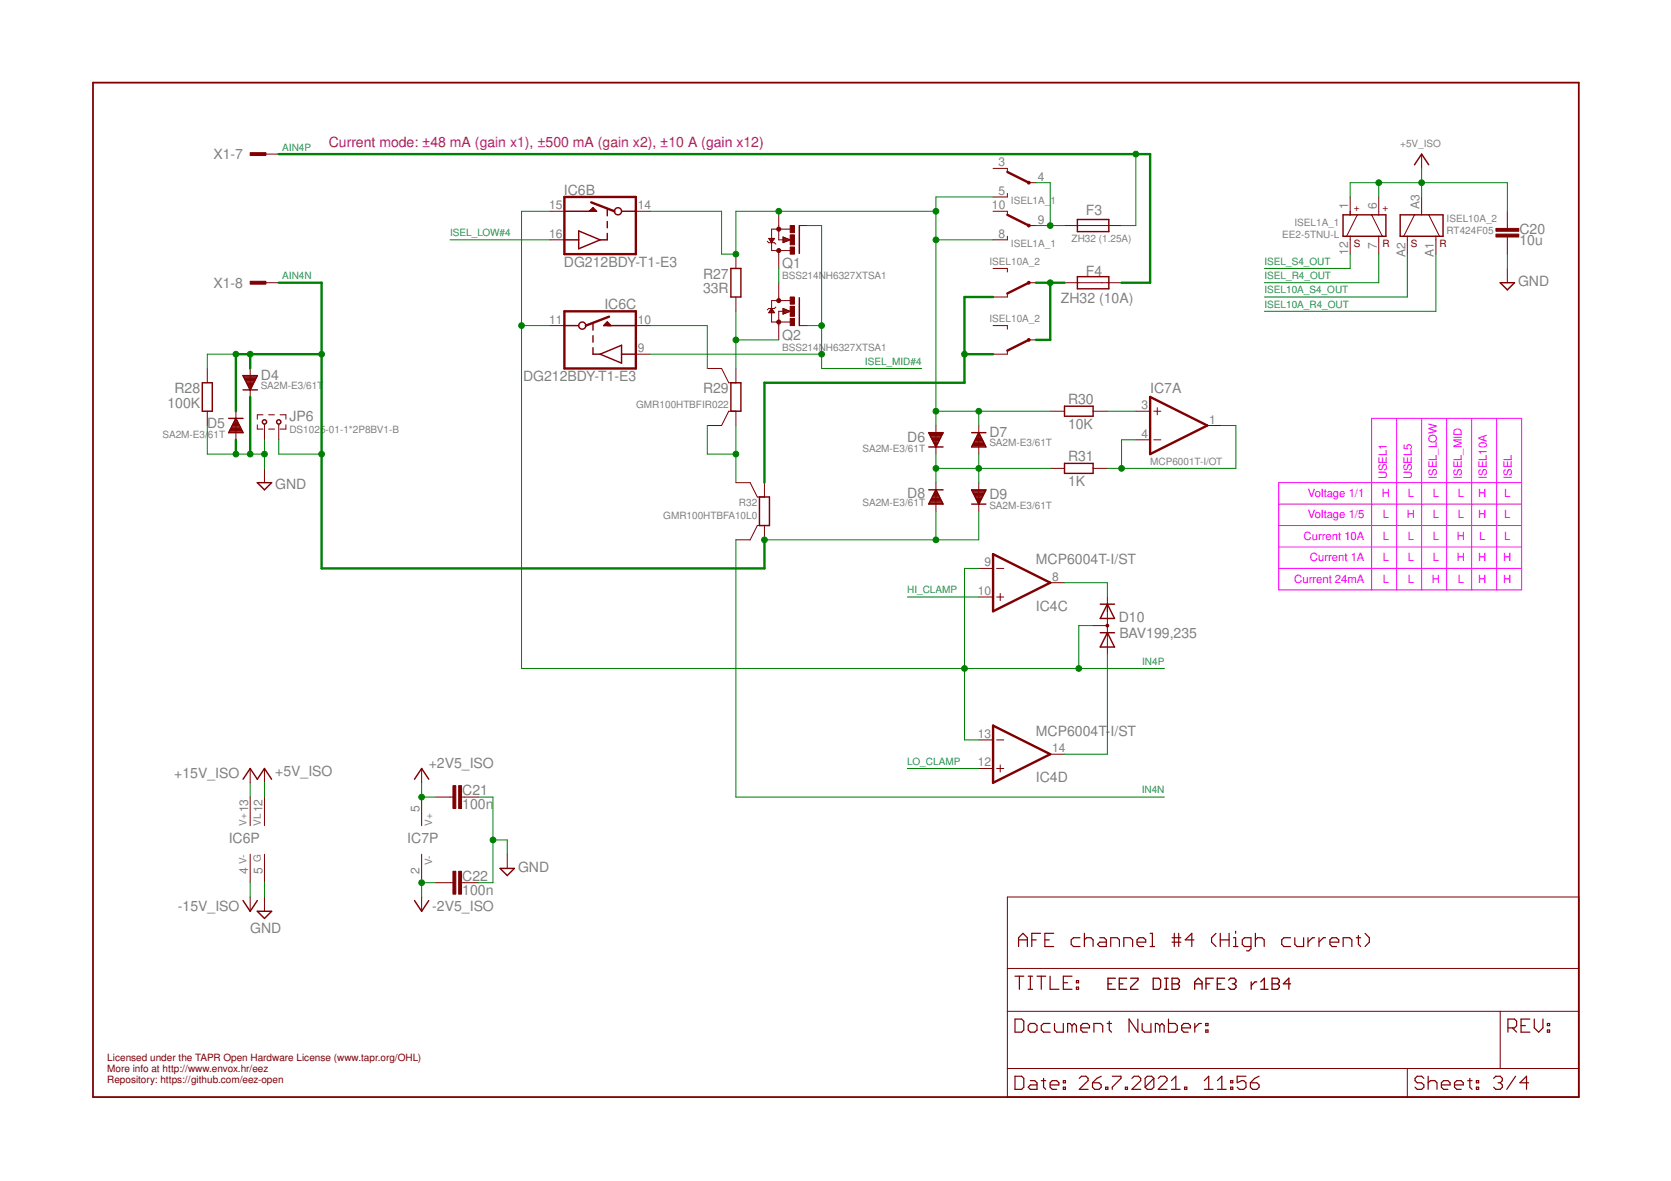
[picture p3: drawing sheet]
<svg xmlns="http://www.w3.org/2000/svg" width="297mm" height="210mm" viewBox="0 0 297 210" stroke-linecap="round" stroke-linejoin="round" font-family="sans-serif">
<g fill="none" stroke="#800000" stroke-width=".21">
<path d="M180.4 173.5h1.6M181.1 168.2v-1.5l.7-.8 .8 .8v1.5M181.1 167h1.5M181.2 173.5v2.3M182.8 173.5h.8M182.8 175.8h.8M183.2 173.5v2.3M183.4 167h.8M184.3 173.5h1.6M185 165.9h-1.6v2.3M185.1 173.5v2.3M185.7 167h.8"/>
<path d="M186.7 173.5v2.3h1.5M187.3 165.9h-1.6v2.3h1.6M189 174.7h.8M190.6 173.5h-1.6v2.3h1.6M191.3 175.5h.4v.3h-.4zM191.3 174.3h.4v.4h-.4zM192 166.7h-1.2l-.4 .3v.8l.4 .4h1.2M192.8 167l.3-.3h.8l.4 .3v1.2M192.8 165.9v2.3M195.5 166.7h.8l.4 .3v1.2h-1.2l-.4-.4 .4-.4h1.2M197.4 168.2v-1.5h1.2l.4 .3v1.2M199.8 168.2v-1.5h1.1l.4 .3v1.2"/>
<path d="M202.1 167.4h1.6v-.4l-.4-.3h-.8l-.4 .3v.8l.4 .4h.8M204.4 165.9h.5v2.3M204.4 168.2h.8M208.3 166.7h1.6M208.3 167.4h1.6M208.7 165.9v2.3M209.5 165.9v2.3M212.2 167h-1.5l1.2-1.1v2.3M216.2 165.9l-.8 .8v.7l.8 .8M216.9 167h1.6M216.9 165.9v2.3M218.5 165.9v2.3"/>
<path d="M219.3 168.2h.7M219.3 166.7h.3v1.5M219.6 165.5v.4M222.4 168.2h-1.2l-.4-.4v-.8l.4-.3h1.2v1.9l-.4 .4h-.4M223.2 167l.3-.3h.8l.4 .3v1.2M223.2 165.9v2.3M229.4 166.7h-1.2l-.4 .3v.8l.4 .4h1.2M230.2 166.7v1.1l.4 .4h1.1v-1.5M232.5 166.7v1.5M233.7 166.7h-.4l-.8 .7M234.5 166.7v1.5M235.6 166.7h-.4l-.7 .7"/>
<path d="M236.4 167.4h1.6v-.4l-.4-.3h-.8l-.4 .3v.8l.4 .4h.8M238.8 168.2v-1.5h1.1l.4 .3v1.2M241.1 166.7h.8M241.5 166.3v1.5l.4 .4M242.7 165.9l.7 .8v.7l-.7 .8M180.4 181.1h1.2l.4 .4v1.6l-.4 .4h-1.2zM180.4 191.3h1.2l.4 .4v1.5l-.4 .4h-1.2zM182.8 182.3l.4-.4h.7l.4 .4v.8l-.4 .4h-.7l-.4-.4zM183.2 192.1h.7l.4 .3v1.2h-1.1l-.4-.4 .4-.4h1.1M185.1 192.1h.8M185.5 191.7v1.5l.4 .4M186.7 192.8h1.5v-.4l-.4-.3h-.8l-.3 .3v.8l.3 .4h.8"/>
<path d="M186.7 181.9h-1.2l-.4 .4v.8l.4 .4h1.2M187.5 181.9v1.2l.3 .4h1.2v-1.6M189 193.2h.4v.4h-.4zM189 192.1h.4v.3h-.4zM190.6 182.3l-.4-.4h-.4v1.6M190.6 182.3l.4-.4 .3 .4v1.2M190.6 182.3v1.2M191.9 191.7l.4-.4h.7l.4 .4v.4l-1.5 1.5h1.5M192.1 182.7h1.6v-.4l-.4-.4h-.8l-.4 .4v.8l.4 .4h.8M194.2 192.4h1.2l.3 .4v.4l-.3 .4h-.8l-.4-.4zM194.5 183.5v-1.6h1.1l.4 .4v1.2M195.7 191.3l-.7 .4-.8 .7"/>
<path d="M196.5 193.2h.4v.4h-.4zM196.8 181.9h.8M197.2 181.5v1.6l.4 .4M197.7 191.3h1.6v.4l-1.6 1.5v.4M200 193.2h.4v.4h-.4zM201.2 191.7l.4-.4h.8l.4 .4v.4l-1.6 1.5h1.6M202.3 181.1v2.4l-1.6-2.4v2.4M203 181.9v1.2l.4 .4h1.2v-1.6M205.1 191.7v1.5l-.4 .4h-.8l-.3-.4M205.1 191.7l-.4-.4h-.8l-.3 .4v1.5M205.1 191.7l-1.5 1.5M205.9 191.7l.4-.4h.8l.4 .4v.4l-1.6 1.5h1.6"/>
<path d="M206.2 182.3l-.4-.4h-.4v1.6M206.2 182.3v1.2M206.2 182.3l.3-.4 .4 .4v1.2M207.7 181.1v2.4h1.2l.4-.4v-.8l-.4-.4h-1.2M208.2 193.6h1.6M208.2 192.1l.8-.8v2.3M210.1 182.7h1.5v-.4l-.4-.4h-.8l-.3 .4v.8l.3 .4h.8M210.6 193.2h.4v.4h-.4zM212.4 181.9v1.6M213.6 181.9h-.4l-.8 .8M214.1 193.6h1.5M214.1 192.1l.8-.8v2.3"/>
<path d="M214.3 183.1h.4v.4h-.4zM214.3 181.9h.4v.4h-.4zM216.4 193.6h1.6M216.4 192.1l.8-.8v2.3M218.8 193.2h.3v.4h-.3zM218.8 192.1h.3v.3h-.3zM221.5 191.3h-1.6v1.1l.8-.3h.4l.4 .3v.8l-.4 .4h-.8l-.4-.4M222.3 192.4h1.1l.4 .4v.4l-.4 .4h-.7l-.4-.4zM223.8 191.3l-.8 .4-.7 .7M253.1 191.7l-.4-.4h-.8l-.4 .4v.4l.4 .3h.8l.4 .4v.4l-.4 .4h-.8l-.4-.4M253.9 192.4l.4-.3h.8l.3 .3v1.2M253.9 191.3v2.3"/>
<path d="M256.2 192.8h1.6v-.4l-.4-.3h-.8l-.4 .3v.8l.4 .4h.8M258.6 192.8h1.5v-.4l-.4-.3h-.7l-.4 .3v.8l.4 .4h.7M260.9 192.1h.8M261.3 191.7v1.5l.4 .4M262.4 193.2h.4v.4h-.4zM262.4 192.1h.4v.3h-.4zM265.5 191.7l.4-.4h.8l.4 .4v.4l-.4 .3M266.3 192.4h.4M266.7 192.4l.4 .4v.4l-.4 .4h-.8l-.4-.4M268.1 182.7h1.1l.4-.4v-.8l-.4-.4h-1.1v2.4M268.8 182.7l.8 .8M269.4 191.3l-1.6 2.3"/>
<path d="M270.4 182.3h.8M271.7 192.4h-1.5l1.2-1.1v2.3M271.9 181.1h-1.5v2.4h1.5M272.7 181.1v1.6l.8 .8 .8-.8v-1.6M275.1 183.1h.4v.4h-.4zM275.1 181.9h.4v.4h-.4z"/>
</g>
<path d="M16.5 14.7h264.1v180.3h-264.1z" fill="none" stroke="#800000" stroke-width=".32"/>
<g fill="none" stroke="#800000" stroke-width=".18">
<path d="M47 27.4h2.6M97.8 37.5h2.5M113 37.5h2.6M138.4 37.5v5.1h.9M176.5 29.9h2.6v.7M176.5 37.5h2.6v.7M179.1 34.4v.6h-2.6M182.9 32.5h1.2M240 35v3.2M241.3 38.2l-1.9 3.8M243.8 38.2l1.9 3.8M245.1 35v3.2"/>
<path d="M251.4 38.2l-1.9 3.8M252.7 27.4v2.5M252.7 35v3.2M254 38.2l1.9 3.8M267.9 37.5v3.1M47 50.2h2.6M97.8 42.6h2.5M97.8 57.9h2.5M113 57.9h2.6M130.8 45.2v2.5M130.8 52.8v2.5M136.4 42.9l.3 .2h1l.2 .3"/>
<path d="M136.7 42.4h1l-.5 .7zM136.7 55.6h.9M136.7 55.4h.9M136.8 42.5h.8M136.8 55.3h.7M136.8 42.7h.7M136.9 55.2h.5M136.9 42.8h.5M137 42.9h.3M137 55.1h.3M137.1 43h.1M137.1 54.9h.1"/>
<path d="M137.2 54.8l.5 .8h-1zM137.9 54.6l-.2 .2h-1l-.3 .3M138.4 44.5v3.2M138.4 50.2v3.2M139.2 42.1l1.3 .5-1.3 .5zM139.2 54.8v1M139.2 43h.3M139.2 42.9h.6M139.2 42.8h.9M139.2 42.7h1.2M139.2 42.5h1M139.2 42.4h.7"/>
<path d="M139.2 42.3h.4M139.2 42.2h.1M139.2 54.8l1.3 .5-1.3 .5M139.2 55.8h.1M139.2 55.7h.4M139.2 55.6h.7M139.2 55.4h1M139.2 55.2h.9M139.2 55.1h.6M139.2 54.9h.4M139.2 54.8h.1M140.4 55.3h-2v5.1"/>
<path d="M140.4 53.4h-3.2v3.8h3.3M140.5 40.7h-3.3v3.8h3.2M142.1 40.1h1.4M142.1 57.9h1.4M176.5 47.7h2.6v.6M176.5 57.9h2.6v.6M179.1 42v.6h-2.6M179.1 52.2v.6h-2.6M182.9 50.2h1.2M182.9 40.1h1.2M189.2 50.2h10.2M189.2 40.1h10.2"/>
<path d="M240 42v3.2M245.1 42v3.2M250.2 42v3.2M255.2 42v3.2M267.9 42.1v3.1M267.9 47.7v2.5M36.9 65.5v2.5M36.9 73.1v2.5M41.9 73.1v5.1M44.5 65.5v5M45.7 75.5v.8h1.1M46.8 73.7h-1.1v.8"/>
<path d="M47 75.4v2.8M47.8 73.7h1M47.8 76.3h1M49.6 75.4v2.8M49.8 73.7h1v.8M50.8 75.5v.8h-1M113 62.9h2.6M125.7 75.6h2.6l1.2-2.5h1.3v2.5M125.7 65.5h2.6l1.2 2.5h1.3v-2.5M166.4 75.6v5.1M174 75.6v5.1M179.1 62.3v.6h-2.6"/>
<path d="M182.9 60.4h1.2M186.7 73.1h2.5M194.3 73.1h2.5M201.9 73.1h2.5M201.9 78.2h2.5M205.1 73.1h1.3M205.1 78.2h1.3M205.7 72.5v1.2M214.6 75.6h2.5M47 83.2v2.6M130.8 85.8h2.5l1.3 2.5h1.3v-2.5M130.8 95.9h2.5l1.3-2.5h1.3v2.5"/>
<path d="M166.4 85.8v5.1M174 85.8v5.1M186.7 83.2h2.5M194.3 83.2h2.5M174 106.1h2.5M174 101h2.5M177.2 106.1h1.2M177.2 101h1.2M177.8 105.5v1.2M186.7 103.6h2.5M194.3 111.2h2.5M196.8 106.1v10.2"/>
<path d="M44.5 136.6v2.5M47 136.6v2.5M75 136.6v2.5M174 136.6h2.5M174 131.5h2.5M177.2 136.6h1.2M177.2 131.5h1.2M177.8 136v1.2M186.7 134h2.5M44.5 141.7v5M44.5 151.8v5.1M44.5 159.4v2.6"/>
<path d="M47 141.7v5M47 151.8v5.1M47 159.4v2.6M75 141.7v5M75 151.8v5.1M75 159.4v2.6M77.5 141.7h3M77.5 156.9h3M82 141.7h3.1M82 156.9h3.1M90.2 151.8v2.5M179.1 159.4h101.5v35.6h-101.5z"/>
<path d="M179.1 179.7h101.5M179.1 172.1h101.5M266.7 179.7v10.2M179.1 189.9h101.5M250.2 189.9v5.1"/>
</g>
<g fill="none" stroke="#800000" stroke-width=".23">
<path d="M197 174.9h.6M198.3 173.9h-1.3v1.9h1.3M199 174.9h.6M200.3 173.9h-1.3v1.9h1.3M201 173.9h1.3v.3l-1.3 1.3v.3h1.3M205 173.9h1l.3 .3v1.3l-.3 .3h-1zM207 173.9h.7M207 175.8h.7M207.3 173.9v1.9M208.3 173.9h1l.4 .3v.3l-.4 .4 .4 .3v.3l-.4 .3h-1zM208.3 174.9h1M212.4 174.9h1.3"/>
<path d="M212.4 175.8v-1.3l.6-.6 .7 .6v1.3M214.4 174.9h.6M215.7 173.9h-1.3v1.9M216.4 174.9h.6M217.7 173.9h-1.3v1.9h1.3M218.4 174.2l.3-.3h.7l.3 .3v.3l-.3 .4M219.1 174.9h.3M219.4 174.9l.3 .3v.3l-.3 .3h-.7l-.3-.3M222.4 174.5v1.3M223.4 174.5h-.3l-.7 .7M224.1 175.8h1.3M224.1 174.5l.6-.6v1.9"/>
<path d="M226.1 173.9h1l.3 .3v.3l-.3 .4 .3 .3v.3l-.3 .3h-1zM226.1 174.9h1M229.4 174.9h-1.3l1-1v1.9"/>
</g>
<g fill="#800000" stroke="#800000" stroke-width=".18">
<path d="M44.5 27.1h2.8v.5h-2.8z"/>
<path d="M44.5 50h2.8v.5h-2.8z"/>
<path d="M80.5 139.6h.5v4.1h-.5z"/>
<path d="M81.5 139.6h.5v4.1h-.5z"/>
<path d="M80.5 154.9h.5v4h-.5z"/>
<path d="M81.5 154.9h.5v4h-.5z"/>
<path d="M140.5 40.1h.7v1.3h-.7z"/>
<path d="M140.5 43.9h.7v1.3h-.7z"/>
<path d="M140.5 41.7h.7v1.8h-.7z"/>
<path d="M140.5 56.6h.7v1.3h-.7z"/>
<path d="M140.5 52.8h.7v1.3h-.7z"/>
<path d="M140.5 54.4h.7v1.8h-.7z"/>
<path d="M265.9 41.6h4.1v.5h-4.1z"/>
<path d="M265.9 40.6h4.1v.5h-4.1z"/>
</g>
<g fill="none" stroke="#800000" stroke-width=".25">
<path d="M100.3 37.5h5.7l-.6-.6-.6 .6M104.9 37.5h1.1M105.1 37.2h.6M105.3 37h.2M107.9 37.2v1.2M107.9 39.4v1.1M110.5 37.5h2.5M191.5 39h5.6v2.2h-5.6zM238.7 38.2h7.7v3.8h-7.7zM248.9 38.2h7.6v3.8h-7.6zM251.4 29.3l1.3-1.9 1.3 1.9M100.3 42.6h2.6"/>
<path d="M100.3 57.9h2.6M102.9 41l3.8 1.6-3.8 1.6zM105.4 57.6v1.1M105.4 59.7v1.1M107.5 57.7h.9M107.7 57.4h.5M107.9 41.5v1.1h-1.2M107.9 57.2l-.6 .7h5.7M107.9 57.2l.7 .7M107.9 57.2h.1M129.9 47.7h1.8v5.1h-1.8zM142.1 40.1v4.9"/>
<path d="M142.1 52.9v5M191.5 49.2h5.6v2.1h-5.6zM266.7 50.2h2.5l-1.3 1.3zM36 68h1.7v5.1h-1.7zM40.7 74.4h2.5M40.7 76.8h2.4M40.8 76.6h2.2M40.9 76.3h2M41 76.1h1.8M41.2 75.9h1.5M41.3 75.7h1.3M41.4 75.5h1.1"/>
<path d="M41.5 75.2h.9M41.6 75h.6M41.7 74.8h.4M41.8 74.6h.2M41.9 74.4l1.3 2.5h-2.5zM43.2 69.3h2.5M43.2 66.8h2.5l-1.2 2.5zM43.2 66.8h2.5M43.3 67h2.3M43.4 67.2h2.1M43.5 67.5h1.9M43.7 67.7h1.6"/>
<path d="M43.8 67.9h1.4M43.9 68.1h1.1M44 68.3h.9M44.1 68.6h.7M44.2 68.8h.5M44.3 69h.3M44.4 69.2h.1M105.4 61.8v1.1h1.3M106.7 62.9l3.8-1.5v3.1zM110.5 62.9h2.5M129.9 68h1.8v5.1h-1.8zM165.1 79.4h2.5"/>
<path d="M165.1 76.9h2.5l-1.2 2.5zM165.1 77h2.5M165.2 77.2h2.3M165.4 77.4h2M165.5 77.7h1.8M165.6 77.9h1.5M165.7 78.1h1.3M165.8 78.3h1.1M165.9 78.6h.9M166 78.8h.7M166.1 79h.5M166.3 79.2h.2"/>
<path d="M172.7 76.9h2.6M172.8 79.2h2.4M172.9 79h2.1M173 78.8h1.9M173.2 78.6h1.6M173.3 78.3h1.4M173.4 78.1h1.2M173.5 77.9h1M173.6 77.7h.8M173.7 77.4h.6M173.8 77.2h.3M173.9 77h.1"/>
<path d="M174 76.9l1.3 2.5h-2.6zM189.2 72.2h5.1v1.8h-5.1zM45.7 85.8h2.6l-1.3 1.3zM135 88.3h1.8v5.1h-1.8zM165.1 87.1h2.5M165.2 89.5h2.4M165.3 89.2h2.1M165.4 89h1.9M165.5 88.8h1.7M165.6 88.6h1.5M165.7 88.3h1.3M165.8 88.1h1.1"/>
<path d="M165.9 87.9h.9M166.1 87.7h.6M166.2 87.4h.4M166.3 87.2h.2M166.4 87.1l1.2 2.5h-2.5zM172.7 89.6h2.6M172.7 87.1h2.6l-1.3 2.5zM172.8 87.2h2.4M172.9 87.4h2.2M173 87.7h1.9M173.1 87.9h1.7M173.2 88.1h1.5"/>
<path d="M173.4 88.3h1.2M173.5 88.6h1M173.6 88.8h.8M173.7 89h.6M173.8 89.2h.4M173.9 89.5h.2M189.2 82.4h5.1v1.7h-5.1zM195.6 107.4h2.5M195.6 112.5h2.5M196.8 107.4l1.3 2.5h-2.5zM196.8 112.5l1.3 2.5h-2.5zM43.2 138.5l1.3-1.9 1.2 1.9 1.3-1.9 1.3 1.9"/>
<path d="M73.7 138.5l1.3-1.9 1.2 1.9M88.9 154.3h2.5l-1.2 1.3zM43.2 160.1l1.3 1.9 1.2-1.9M45.7 162h2.6l-1.3 1.2zM73.7 160.1l1.3 1.9 1.2-1.9"/>
<circle cx="109.9" cy="37.5" r=".64"/>
<circle cx="103.5" cy="57.9" r=".64"/>
<circle cx="47" cy="75" r=".38"/>
<circle cx="49.6" cy="75" r=".38"/>
</g>
<g fill="none" stroke="#800000" stroke-width=".42">
<path d="M100.3 35h12.7v10.2h-12.7zM105.1 36l4.1 1.5M179.1 30.6l3.8 1.9M179.1 38.2l3.8 1.9M100.3 55.3h12.7v10.2h-12.7zM108.3 56.3l-4.2 1.6M182.9 50.2l-3.8 2M182.9 60.4l-3.8 1.9M204.4 70.5l10.2 5.1-10.2 5.1zM176.5 98.5l10.2 5.1-10.2 5zM176.5 129l10.2 5-10.2 5.1z"/>
<circle cx="182.9" cy="32.5" r=".13"/>
<circle cx="182.9" cy="40.1" r=".13"/>
<circle cx="182.9" cy="50.2" r=".13"/>
<circle cx="182.9" cy="60.4" r=".13"/>
<circle cx="196.8" cy="111.2" r=".13"/>
</g>
<g fill="#800000" stroke="#800000" stroke-width=".18">
<circle cx="138.4" cy="44.5" r=".36"/>
<circle cx="138.4" cy="40.7" r=".36"/>
<circle cx="138.4" cy="53.4" r=".36"/>
<circle cx="138.4" cy="57.2" r=".36"/>
</g>
<g fill="none" stroke="#008000" stroke-width=".18">
<path d="M97.8 37.5h-5.1v81.3h114.3M115.6 37.5h12.7v7.7h2.5v-7.7h35.6M176.5 35h-10.1v40.6M184.1 32.5h2.6v7.6M201.9 27.4v12.7h-2.5M240 35v-2.5h27.9v5M245.1 32.5v2.5M252.7 29.9v5.1M80 42.6h17.8M92.7 57.9h5.1M115.6 57.9h10.1v7.6M130.8 55.3v10.2"/>
<path d="M138.4 47.7v2.5M143.5 40.1h2.5v25.4h17.8M143.5 57.9h2.5M166.4 42.6h10.1M184.1 40.1h5.1M240 45.2v2.5h-15.2M245.1 45.2v5h-20.3M250.2 45.2v7.6h-25.4M255.2 45.2v10.1h-30.4M267.9 45.2v2.5M36.9 75.6v5.1h10.1M41.9 62.9h-5v2.6"/>
<path d="M47 78.2v5M49.6 78.2v2.5h7.6M115.6 62.9h30.4M125.7 75.6v5.1h5.1M130.8 75.6v10.2M130.8 60.4h7.6M166.4 73.1h20.3M174 73.1v2.5M196.8 73.1h5.1M201.9 78.2h-2.5v5M217.1 75.6h2.6v7.6h-22.9M130.8 95.9v45.8h76.2"/>
<path d="M166.4 80.7v5.1M166.4 90.9v5M166.4 83.2h20.3M174 80.7v5.1M174 90.9v5h-38.1M161.3 106.1h12.7M174 101h-2.6v30.5h2.6M189.2 103.6h7.6v2.5M194.3 111.2h-2.5v7.6M196.8 116.3v17.7h-7.6M44.5 139.1v2.6M47 139.1v2.6"/>
<path d="M75 139.1v2.6h2.5M161.3 136.6h12.7M44.5 156.9v2.5M47 156.9v2.5M77.5 156.9h-2.5v2.5M85.1 141.7h2.5v15.2h-2.5M87.6 149.3h2.6v2.5"/>
</g>
<g fill="#008000" stroke="#008000" stroke-width=".18">
<circle cx="47" cy="80.7" r=".51"/>
<circle cx="44.5" cy="80.7" r=".51"/>
<circle cx="41.9" cy="80.7" r=".51"/>
<circle cx="87.6" cy="149.3" r=".51"/>
<circle cx="75" cy="141.7" r=".51"/>
<circle cx="75" cy="156.9" r=".51"/>
<circle cx="252.7" cy="32.5" r=".51"/>
<circle cx="245.1" cy="32.5" r=".51"/>
<circle cx="171.4" cy="62.9" r=".51"/>
<circle cx="130.8" cy="60.4" r=".51"/>
<circle cx="174" cy="83.2" r=".51"/>
<circle cx="166.4" cy="83.2" r=".51"/>
<circle cx="166.4" cy="73.1" r=".51"/>
<circle cx="174" cy="73.1" r=".51"/>
<circle cx="138.4" cy="37.5" r=".51"/>
<circle cx="166.4" cy="42.6" r=".51"/>
<circle cx="166.4" cy="37.5" r=".51"/>
<circle cx="130.8" cy="45.2" r=".51"/>
<circle cx="199.4" cy="83.2" r=".51"/>
<circle cx="57.2" cy="62.9" r=".51"/>
<circle cx="44.5" cy="62.9" r=".51"/>
<circle cx="41.9" cy="62.9" r=".51"/>
<circle cx="57.2" cy="80.7" r=".51"/>
<circle cx="166.4" cy="95.9" r=".51"/>
<circle cx="135.9" cy="95.9" r=".51"/>
<circle cx="186.7" cy="40.1" r=".51"/>
<circle cx="186.7" cy="50.2" r=".51"/>
<circle cx="201.9" cy="27.4" r=".51"/>
<circle cx="171.4" cy="118.8" r=".51"/>
<circle cx="191.8" cy="118.8" r=".51"/>
<circle cx="92.7" cy="57.9" r=".51"/>
<circle cx="146" cy="62.9" r=".51"/>
<circle cx="146" cy="57.9" r=".51"/>
<circle cx="130.8" cy="80.7" r=".51"/>
</g>
<path d="M49.6 27.4h154.8v22.8h-5M49.6 50.2h7.6v50.8h78.7v-5.1M176.5 52.8h-5.1v15.2h-35.5v17.8M184.1 50.2h5.1M186.7 50.2v10.2h-2.6M41.9 78.2v2.5M44.5 62.9v2.6M44.5 70.5v10.2M57.2 62.9h-15.3v10.2M171.4 62.9h5.1" fill="none" stroke="#008000" stroke-width=".42"/>
<path d="M248.3 74.4v30.4M252.7 74.4v30.4M257.2 74.4v30.4M261.6 74.4v30.4M266 74.4v30.4M227.3 89.6h43.2M227.3 93.4h43.2M227.3 97.2h43.2M270.5 85.8h-43.2v19h43.2v-30.4h-26.7v30.4M227.3 101h43.2" fill="none" stroke="#f0f" stroke-width=".18"/>
<g font-size="2.5" fill="#808080">
<text x="37.9" y="28.3">X1-7</text>
<text x="100.2" y="34.7">IC6B</text>
<text x="193" y="38.2">F3</text>
<text x="270.1" y="41.6">C20</text>
<text x="100.2" y="47.4">DG212BDY-T1-E3</text>
<text x="139.1" y="47.7">Q1</text>
<text x="270.1" y="43.5">10u</text>
<text x="37.9" y="51.1">X1-8</text>
<text x="125" y="52.1">33R</text>
<text x="125" y="49.6">R27</text>
<text x="188.6" y="53.8">ZH32 (10A)</text>
<text x="193" y="49">F4</text>
<text x="269.9" y="50.9">GND</text>
<text x="107.4" y="55">IC6C</text>
<text x="139.1" y="60.4">Q2</text>
<text x="31" y="69.9">R28</text>
<text x="46.4" y="67.5">D4</text>
<text x="93" y="67.7">DG212BDY-T1-E3</text>
<text x="125" y="69.9">R29</text>
<text x="189.9" y="71.8">R30</text>
<text x="204.5" y="69.9">IC7A</text>
<text x="29.8" y="72.5">100K</text>
<text x="36.8" y="76">D5</text>
<text x="51.5" y="74.9">JP6</text>
<text x="175.9" y="77.7">D7</text>
<text x="189.9" y="76.3">10K</text>
<text x="161.3" y="78.5">D6</text>
<text x="189.9" y="82">R31</text>
<text x="48.9" y="86.9">GND</text>
<text x="161.3" y="88.5">D8</text>
<text x="175.9" y="88.7">D9</text>
<text x="189.9" y="86.4">1K</text>
<text x="184.1" y="100.3">MCP6004T-I/ST</text>
<text x="184.1" y="108.5">IC4C</text>
<text x="198.9" y="110.5">D10</text>
<text x="199" y="113.3">BAV199,235</text>
<text x="184.1" y="130.7">MCP6004T-</text>
<text x="197.4" y="130.7">I/ST</text>
<text x="48.9" y="137.9">+5V_ISO</text>
<text x="76.2" y="136.6">+2V5_ISO</text>
<text x="31" y="138.4">+15V_ISO</text>
<text x="82.2" y="143.8">100n</text>
<text x="82.2" y="141.3">C21</text>
<text x="184.1" y="139">IC4D</text>
<text x="40.7" y="149.9">IC6P</text>
<text x="72.4" y="149.9">IC7P</text>
<text x="92.1" y="155">GND</text>
<text x="31.6" y="162">-15V_ISO</text>
<text x="76.8" y="162">-2V5_ISO</text>
<text x="82.2" y="159.1">100n</text>
<text x="82.2" y="156.5">C22</text>
<text x="44.5" y="165.8">GND</text>
</g>
<text font-size="2.5" fill="#800080" x="58.4" y="26.1">Current mode: ±48 mA (gain x1), ±500 mA (gain x2), ±10 A (gain x12)</text>
<g font-size="2.1" fill="#808080">
<text x="177.5" y="29.6">3</text>
<text x="177.5" y="34.7">5</text>
<text x="184.5" y="32.1">4</text>
<text x="97.6" y="37.2">15</text>
<text x="113.4" y="37.2">14</text>
<text x="176.3" y="37.2">10</text>
<text x="184.5" y="39.7">9</text>
<text x="239.7" y="37.2" transform="rotate(-90 239.7 37.2)">1</text>
<text x="244.7" y="37.2" transform="rotate(-90 244.7 37.2)">6</text>
<text x="252.4" y="37.2" transform="rotate(-90 252.4 37.2)">A3</text>
<text x="97.6" y="42.3">16</text>
<text x="177.5" y="42.3">8</text>
<text x="239.7" y="45.4" transform="rotate(-90 239.7 45.4)">12</text>
<text x="244.7" y="44.2" transform="rotate(-90 244.7 44.2)">7</text>
<text x="249.8" y="45.6" transform="rotate(-90 249.8 45.6)">A2</text>
<text x="254.9" y="45.6" transform="rotate(-90 254.9 45.6)">A1</text>
<text x="97.6" y="57.5">11</text>
<text x="113.4" y="57.5">10</text>
<text x="113.4" y="62.6">9</text>
<text x="202.9" y="77.8">4</text>
<text x="202.9" y="72.7">3</text>
<text x="215" y="75.3">1</text>
<text x="175" y="100.7">9</text>
<text x="173.8" y="105.8">10</text>
<text x="187" y="103.2">8</text>
<text x="173.8" y="131.1">13</text>
<text x="173.8" y="136.2">12</text>
<text x="187" y="133.7">14</text>
<text x="44.1" y="144.4" transform="rotate(-90 44.1 144.4)">13</text>
<text x="46.7" y="144.4" transform="rotate(-90 46.7 144.4)">12</text>
<text x="74.6" y="144.4" transform="rotate(-90 74.6 144.4)">5</text>
<text x="44.1" y="155.3" transform="rotate(-90 44.1 155.3)">4</text>
<text x="46.7" y="155.3" transform="rotate(-90 46.7 155.3)">5</text>
<text x="74.6" y="155.3" transform="rotate(-90 74.6 155.3)">2</text>
</g>
<g font-size="2" fill="#f0f">
<text x="232.5" y="88.3">Voltage 1/1</text>
<text x="245.6" y="88.3">H</text>
<text x="246.5" y="85.2" transform="rotate(-90 246.5 85.2)">USEL1</text>
<text x="250.3" y="88.3">L</text>
<text x="251" y="85.2" transform="rotate(-90 251 85.2)">USEL5</text>
<text x="254.7" y="88.3">L</text>
<text x="255.4" y="85.2" transform="rotate(-90 255.4 85.2)">ISEL_LOW</text>
<text x="259.1" y="88.3">L</text>
<text x="259.8" y="85.2" transform="rotate(-90 259.8 85.2)">ISEL_MID</text>
<text x="262.8" y="88.3">H</text>
<text x="264.3" y="85.2" transform="rotate(-90 264.3 85.2)">ISEL10A</text>
<text x="267.4" y="88.3">L</text>
<text x="268.7" y="85.2" transform="rotate(-90 268.7 85.2)">ISEL</text>
<text x="231.7" y="96">Current 10A</text>
<text x="232.5" y="92.1">Voltage 1/5</text>
<text x="245.8" y="92.1">L</text>
<text x="245.8" y="96">L</text>
<text x="250.1" y="92.1">H</text>
<text x="250.3" y="96">L</text>
<text x="254.7" y="92.1">L</text>
<text x="254.7" y="96">L</text>
<text x="259" y="96">H</text>
<text x="259.1" y="92.1">L</text>
<text x="262.8" y="92.1">H</text>
<text x="263" y="96">L</text>
<text x="267.4" y="96">L</text>
<text x="267.4" y="92.1">L</text>
<text x="232.9" y="99.8">Current 1A</text>
<text x="245.8" y="99.8">L</text>
<text x="250.3" y="99.8">L</text>
<text x="254.7" y="99.8">L</text>
<text x="259" y="99.8">H</text>
<text x="262.8" y="99.8">H</text>
<text x="267.2" y="99.8">H</text>
<text x="230.1" y="103.6">Current 24mA</text>
<text x="245.8" y="103.6">L</text>
<text x="250.3" y="103.6">L</text>
<text x="254.5" y="103.6">H</text>
<text x="259.1" y="103.6">L</text>
<text x="262.8" y="103.6">H</text>
<text x="267.2" y="103.6">H</text>
</g>
<g font-size="1.8" fill="#008080">
<text x="50.2" y="26.8">AIN4P</text>
<text x="80" y="42">ISEL_LOW#4</text>
<text x="224.8" y="47.1">ISEL_S4_OUT</text>
<text x="50.2" y="49.6">AIN4N</text>
<text x="224.8" y="52.1">ISEL10A_S4_OUT</text>
<text x="224.8" y="49.6">ISEL_R4_OUT</text>
<text x="224.8" y="54.7">ISEL10A_R4_OUT</text>
<text x="153.8" y="64.8">ISEL_MID#4</text>
<text x="161.3" y="105.5">HI_CLAMP</text>
<text x="203" y="118.2">IN4P</text>
<text x="161.3" y="135.9">LO_CLAMP</text>
<text x="203" y="141">IN4N</text>
</g>
<g font-size="1.8" fill="#808080">
<text x="248.9" y="26.1">+5V_ISO</text>
<text x="179.7" y="36.3">ISEL1A_</text>
<text x="186.7" y="36.3">1</text>
<text x="230.1" y="40.1">ISEL1A_1</text>
<text x="257.2" y="41.6">RT424F05</text>
<text x="257.2" y="39.5">ISEL10A_2</text>
<text x="175.9" y="47.1">ISEL10A_2</text>
<text x="179.7" y="43.9">ISEL1A_1</text>
<text x="190.5" y="43">ZH32 (1.25A)</text>
<text x="227.9" y="42.4">EE2-5TNU-L</text>
<text x="139.1" y="49.6">BSS214NH6327XTSA1</text>
<text x="175.9" y="57.2">ISEL10A_2</text>
<text x="139.1" y="62.3">BSS214NH6327XTSA1</text>
<text x="46.4" y="69.1">SA2M-E3/61T</text>
<text x="28.9" y="77.8">SA2M-E3/</text>
<text x="37" y="77.8">61T</text>
<text x="51.5" y="76.9">DS1025-01-1*2P8BV1-B</text>
<text x="113.1" y="72.5">GMR100HTBFIR022</text>
<text x="153.3" y="80.3">SA2M-E3/61T</text>
<text x="175.9" y="79.2">SA2M-E3/61T</text>
<text x="204.5" y="82.6">MCP6001T-I/OT</text>
<text x="117.9" y="92.3">GMR100HTBFA10L0</text>
<text x="131.4" y="90">R32</text>
<text x="153.3" y="90">SA2M-E3/61T</text>
<text x="175.9" y="90.5">SA2M-E3/61T</text>
<text x="43.8" y="146.7" transform="rotate(-90 43.8 146.7)">V+</text>
<text x="46.4" y="146.7" transform="rotate(-90 46.4 146.7)">VL</text>
<text x="76.8" y="146.7" transform="rotate(-90 76.8 146.7)">V+</text>
<text x="43.8" y="153.5" transform="rotate(-90 43.8 153.5)">V-</text>
<text x="46.4" y="153.2" transform="rotate(-90 46.4 153.2)">G</text>
<text x="76.8" y="153.7" transform="rotate(-90 76.8 153.7)">V-</text>
</g>
<g font-size="1.8" fill="#800000">
<text x="240.6" y="37.5">+</text>
<text x="245.7" y="37.5">+</text>
<text x="240.6" y="43.9">S</text>
<text x="245.7" y="43.9">R</text>
<text x="250.8" y="43.9">S</text>
<text x="255.9" y="43.9">R</text>
<text x="19.1" y="188.6">Licensed under the TAPR Open Hardware License (www.tapr.org/OHL)</text>
<text x="19.1" y="190.5">More info at http://www.envox.hr/eez</text>
<text x="19.1" y="192.4">Repository: https://github.com/eez-open</text>
</g>
</svg>
